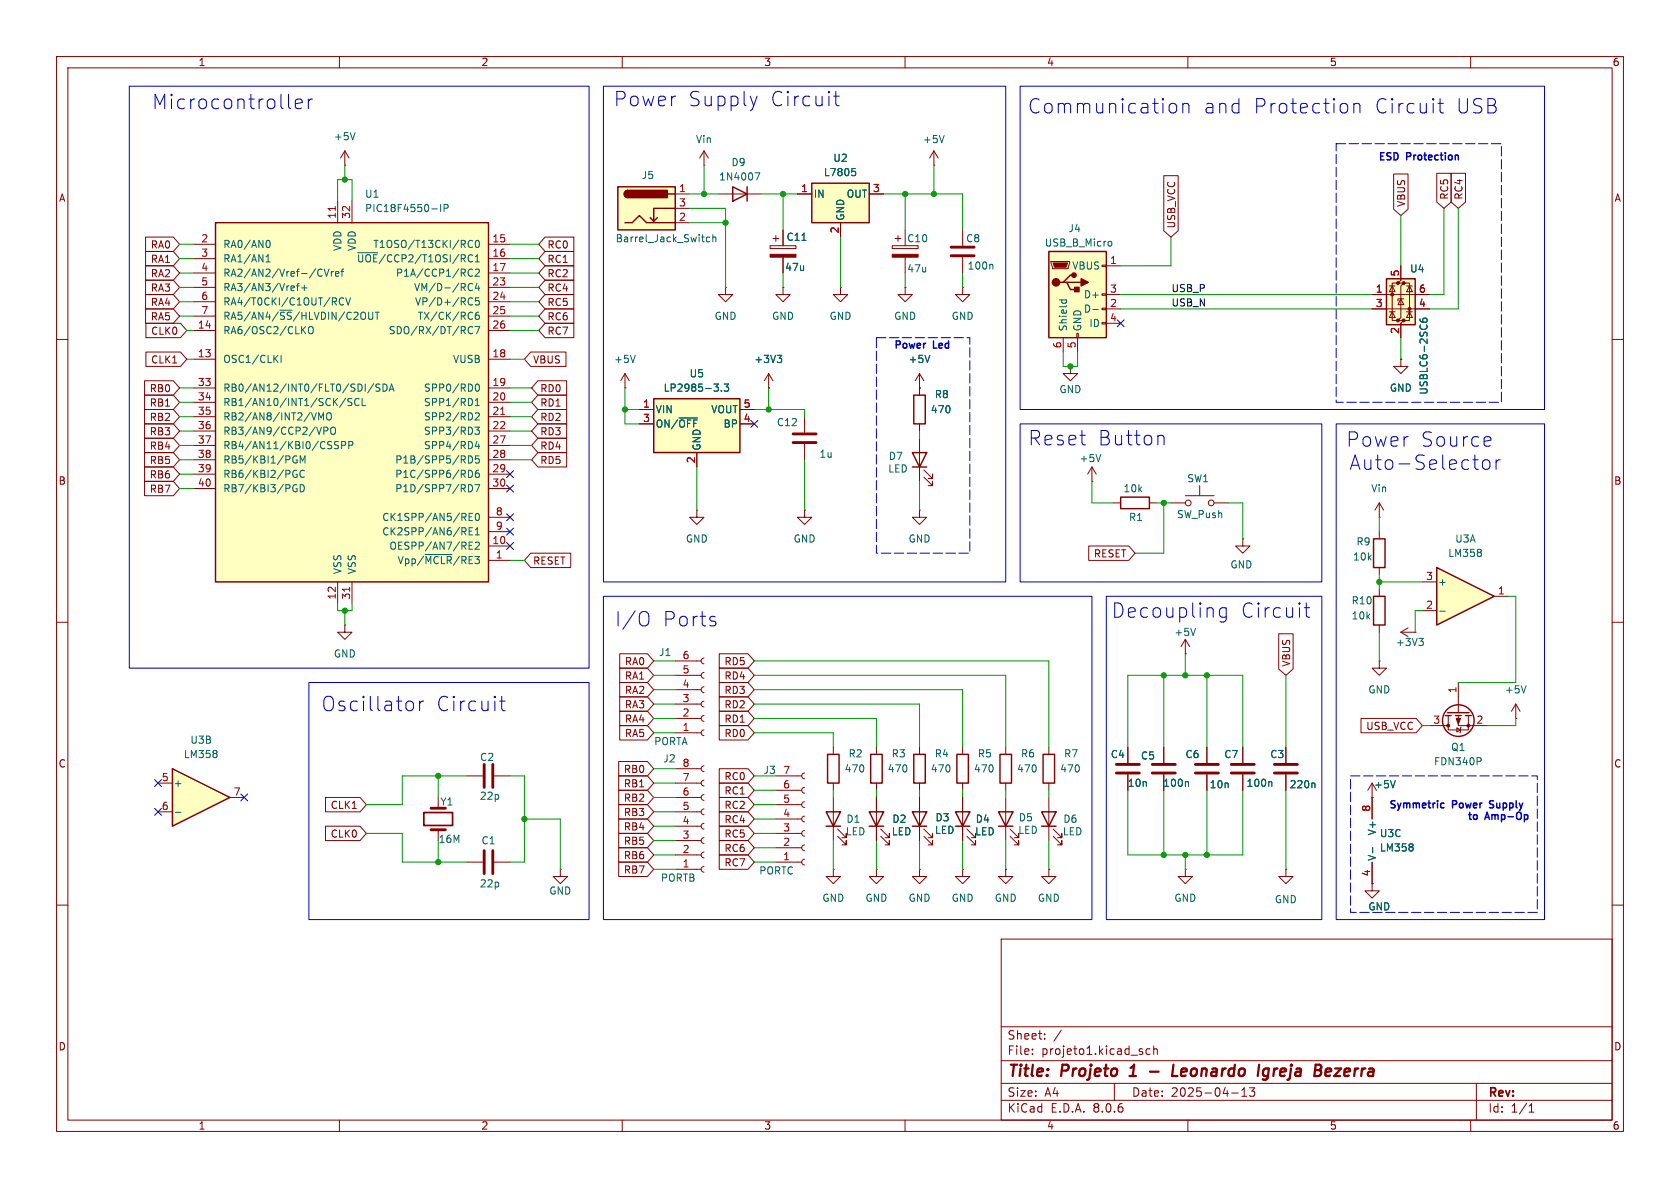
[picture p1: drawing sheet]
<svg xmlns="http://www.w3.org/2000/svg" width="297mm" height="210mm" viewBox="0 0 297 210" stroke-linecap="round" stroke-linejoin="round" font-family="sans-serif">
<g fill="none" stroke="#840000" stroke-width=".18">
<path d="M10 10h277v190h-277zM12 12h273v186h-273zM60 10v2M110 10v2M160 10v2M210 10v2M260 10v2M10 60h2M285 60h2M189.2 64.8v1.2h1.3l-1.3 1.3-1.2-1.3h1.2M189.2 64.8h.1M193 85.1h.1"/>
<path d="M193 82.6l-.7 1.2M193 82.6v2.5M193 82.6l.8 1.2M196.8 88.9h1.3M203.2 88.9h1.3M207 88.9h2.5M209.5 87.6h5.1M212.1 85.9v1.7M214.6 88.9h2.6M10 110h2M61 110.5v1.3h1.2l-1.2 1.2-1.3-1.2h1.3M61 110.5h.1"/>
<path d="M285 110h2M154.9 132.1v1.3M154.9 138.4v1.3M10 160h2M147.3 153.7v1.2h1.3l-1.3 1.3-1.3-1.3h1.3M147.3 153.7h.1M154.9 153.7v1.2h1.3l-1.3 1.3-1.2-1.3h1.2M154.9 153.7h.1M285 160h2M177 166h108v32h-108zM60 198v2M110 198v2"/>
<path d="M160 198v2M177 194.5h108M177 191.5h108M177 187.5h108M177 181.5h108M182.5 186.3v.1M182.5 185.5v.1M184.7 183.6v.1M184.7 182.8v.1M187.6 182.1l-1.3 2M197 191.5v3M203.3 185.5l-.4-.1-.3 .3v.4l.1 .2h.6"/>
<path d="M204 185.5l.2-.1 .3 .1 .1 .9M204 184.9v1.5M210 198v2M217.7 193.2h1.2M219.5 193.8h.9M219.5 192.7l.5-.4v1.5M220.9 192.3h.9l-.5 .6 .4 .1v.7l-.2 .1h-.4l-.2-.1M260 198v2M261 191.5v6.5M270.3 196.6h.9M270.3 195.5l.4-.4v1.5"/>
<circle cx="210.1" cy="88.9" r=".51"/>
<circle cx="214.1" cy="88.9" r=".51"/>
</g>
<path d="M199.7 190.2h1.1M200.3 188.5l-.4 .3M203.3 189.4h1.5M207.5 188.2l-.3 2h1M209 189l-.2 .9 .2 .3M209.8 189.4l-1 .1M223.4 190.1l.2 .1 .6-.1M224.3 189a.66 .66 0 0 0-1 .3M224.3 188.9l-.2 1.6a.62 .62 0 0 1-.7 .4M234.3 189.5l1-.1v-.4l-.6-.1-.3 .3v.9l.1 .1 .6-.1" fill="none" stroke="#840000" stroke-width=".4"/>
<path d="M198.1 87.9h5.1v2h-5.1zM153.9 133.4h2.1v5h-2.1z" fill="none" stroke="#840000" stroke-width=".25"/>
<path d="M194.6 80.3l-.4 1.3" fill="none" stroke="#006464" stroke-width=".18"/>
<path d="M30.5 135.9l10.1 5.1-10.1 5.1z" fill="#ffffc2"/>
<path d="M129.5 33l2.6 1.3-2.6 1.3zM132.1 33v2.6M30.5 135.9l10.1 5.1-10.1 5.1z" fill="none" stroke="#840000" stroke-width=".25"/>
<path d="M124.5 29.2h.1M124.5 26.7l-.8 1.2M124.5 26.7v2.5M124.5 26.7l.7 1.2M127 34.3h7.6M27.9 138.4h2.6M27.9 143.5h2.6M40.6 141h2.6" fill="none" stroke="#840000" stroke-width=".18"/>
<path d="M133.5 30.6h.8l-.5 1.2M38.3 132.8v.3M38.3 133.3v.5M31 143.6h1" fill="none" stroke="#006464" stroke-width=".18"/>
<path d="M185.4 44.5h10.2v15.2h-10.2z" fill="#ffffc2"/>
<path d="M185.4 44.5h10.2v15.2h-10.2zM188 49.9h.6l.6 1.3h1.3M188.6 49.9h2.5M189.9 48.6h-.7l-1.2 1.3h-.7" fill="none" stroke="#840000" stroke-width=".25"/>
<g fill="#840000" stroke="#840000" stroke-width=".25">
<path d="M191.1 49.3l1.3 .6-1.3 .6z"/>
<path d="M190 50.8h.8v.8h-.8z"/>
<circle cx="186.7" cy="49.9" r=".63"/>
<circle cx="189.9" cy="48.6" r=".38"/>
</g>
<g fill="none" stroke="#840000" stroke-width=".18">
<path d="M185.8 46.2h3.3v.3l-.3 1h-2.7zM188 59.7v2.5M190.4 58.9h.2v.8h-.2zM190.5 59.7v2.5M194.8 57h.8v.3h-.8zM194.8 54.5h.8v.2h-.8zM194.8 51.9h.8v.3h-.8zM194.8 46.9h.8v.2h-.8zM195.6 47h2.5M195.6 54.6h2.5M195.6 52.1h2.5M195.6 57.2h2.5"/>
<path d="M247.6 63.5v1.3h1.3l-1.3 1.2-1.2-1.2h1.2M247.6 63.5h.1M119.4 135.9h4.6M119.4 138.4h4.6M124.5 135.4l-.4 .1-.1 .4 .1 .3 .4 .2M124.5 137.9l-.4 .2-.1 .3 .1 .4 .4 .1M119.4 141h4.6M119.4 143.5h4.6M119.4 146.1h4.6M119.4 148.6h4.6M119.4 151.1h4.6M119.4 153.7h4.6"/>
<path d="M124.5 140.5l-.4 .1-.1 .4 .1 .3 .4 .2M124.5 143l-.4 .2-.1 .3 .1 .4 .4 .1M124.5 145.5l-.4 .2-.1 .4 .1 .3 .4 .2M124.5 148.1l-.4 .1-.1 .4 .1 .3 .4 .2M124.5 150.6l-.4 .2-.1 .3 .1 .4 .4 .1M124.5 153.2l-.4 .1-.1 .4 .1 .3 .4 .2"/>
</g>
<path d="M186.2 46.5h2.5l-.2 .7h-2.1z" fill="#840000" stroke="#840000" stroke-width=".18"/>
<path d="M187.3 53h1.2M187.8 53l-.1 .4M188.5 53v.4M193.2 54.7h1M196.1 42.7h.3l.2 .2-.1 .5-.4 .1" fill="none" stroke="#006464" stroke-width=".18"/>
<path d="M245.1 49.3h5.1v8.1h-5.1z" fill="#ffffc2"/>
<g fill="#840000" stroke="#840000" stroke-width=".18">
<circle cx="246.1" cy="52.1" r=".25"/>
<circle cx="247.1" cy="56.6" r=".25"/>
<circle cx="247.1" cy="50" r=".25"/>
<circle cx="248.2" cy="56.6" r=".25"/>
<circle cx="248.2" cy="50" r=".25"/>
<circle cx="249.2" cy="54.6" r=".25"/>
</g>
<g fill="none" stroke="#840000" stroke-width=".18">
<path d="M242.6 54.6h10.1M242.6 52.1h10.1M245.6 55.1h1M245.6 50.5h1M246.1 50.5l.5 1.1h-1zM246.1 55.1l.5 1h-1zM247.1 50h-1v6.6h1M247.6 52.8l.6 1h-1.1zM247.6 47v2.5l-.5 .5h1.1l-.6 .5v5.6l-.5 .5h1.1l-.6 .6v2.5M248.2 52.8h-1.1v.4M248.2 50h1v6.6h-1M248.7 55.1h1"/>
<path d="M248.7 50.5h1M249.2 55.1l.5 1h-1zM249.2 50.5l.5 1.1h-1z"/>
</g>
<path d="M245.1 49.3h5.1v8.1h-5.1z" fill="none" stroke="#840000" stroke-width=".25"/>
<path d="M251 56.4l.1 .3a.86 .86 0 0 0 1.2 0l-.1-.4-.5-.1-.2 .3 .1 .3 .1 .2" fill="none" stroke="#006464" stroke-width=".18"/>
<path d="M109.2 33h10.2v7.6h-10.2z" fill="#ffffc2"/>
<path d="M109.2 33h10.2v7.6h-10.2zM110.5 39.4h1.3l1.2-1.3 1.3 1.3h5.1M111 33.7a.64 .64 0 0 0-.6 .6 .64 .64 0 0 0 .6 .6M116.2 38.5l-.6 .6M118.1 34.3h1.3M119.4 36.8h-3.8v2.3l-.7-.6" fill="none" stroke="#840000" stroke-width=".25"/>
<g fill="#840000" stroke="#840000" stroke-width=".25">
<path d="M110.5 33.8l.5-.1v1.2a.63 .63 0 0 1-.6-.4 .63 .63 0 0 1 .1-.7z"/>
<path d="M111 33.7h7v1.2h-7z"/>
</g>
<g fill="none" stroke="#840000" stroke-width=".18">
<path d="M119.4 34.3h2.5M119.4 39.4h2.5M119.4 36.8h2.5M136.1 43.4h4.6v.5h-4.6zM136.7 42.2h1M137.2 41.7v1M138.4 50.8v1.3h1.3l-1.3 1.2-1.2-1.2h1.2M138.4 50.8h.1M138.4 40.6v2.8M138.4 45.5v2.8M148.6 50.8v1.3h1.3l-1.3 1.2-1.3-1.2h1.3M148.6 50.8h.1"/>
<path d="M160 50.8v1.3h1.3l-1.3 1.2-1.3-1.2h1.3M160 50.8h.1"/>
</g>
<path d="M125.5 42l-.4-.1-.2 .2 .1 .6h.5M126 42l.2-.1 .3 .1 .1 .7M126 41.5v1.2M141.8 42.5h.7" fill="none" stroke="#006464" stroke-width=".18"/>
<path d="M136.1 45h4.6v.5h-4.6z" fill="#840000" stroke="#840000" stroke-width=".18"/>
<path d="M143.5 32.4h10.2v7h-10.2z" fill="#ffffc2"/>
<path d="M143.5 32.4h10.2v7h-10.2zM146.3 133.4h2v5h-2zM146 143.5h2.6l-1.3 2.6zM146 146.1h2.6M153.7 143.5h2.5l-1.3 2.6zM153.7 146.1h2.5" fill="none" stroke="#840000" stroke-width=".25"/>
<g fill="none" stroke="#840000" stroke-width=".18">
<path d="M141 34.3h2.5M148.6 39.4v2.5M153.7 34.3h2.5M243.8 91.4h.1M243.8 88.9l-.7 1.3M243.8 88.9v2.5M243.8 88.9l.8 1.3M147.3 132.1v1.3M147.3 138.4v1.3M241.8 139.7l.8-1.3v6.4M147.3 141v7.6M148.1 147.8l1.5 1.6v-.8v.8h-.8"/>
<path d="M148.1 146.6l1.5 1.5v-.8v.8h-.8M154.9 141v7.6M155.7 147.8l1.5 1.6v-.8v.8h-.7M155.7 146.6l1.5 1.5v-.8v.8h-.7M242.6 156.2v1.3h1.2l-1.2 1.3-1.3-1.3h1.3M242.6 156.2h.1M242.6 141h.1M242.6 152.4v3.8"/>
</g>
<path d="M150.6 29.8h.6M150.7 30.3h.3l.3 .2-.1 .5-.5 .1M246.7 138l-.5 1.3M242.7 149.8v1M249.8 149.3v.3M249.8 149.8v.5" fill="none" stroke="#006464" stroke-width=".18"/>
<path d="M254 100.3l10.2 5.1-10.2 5.1z" fill="#ffffc2"/>
<g fill="none" stroke="#840000" stroke-width=".25">
<path d="M242.8 95.3h2.1v5h-2.1zM242.8 105.4h2.1v5.1h-2.1zM254 100.3l10.2 5.1-10.2 5.1zM161.5 133.4h2.1v5h-2.1zM169.2 133.4h2v5h-2zM176.8 133.4h2v5h-2zM184.4 133.4h2v5h-2zM255.5 126.5h1M255.9 126h3.8M257.3 126.5h1M259.1 126.5h1M161.3 143.5h2.5l-1.2 2.6z"/>
<path d="M161.3 146.1h2.5M168.9 143.5h2.5l-1.2 2.6zM168.9 146.1h2.5M176.5 143.5h2.6l-1.3 2.6zM176.5 146.1h2.6M184.1 143.5h2.6l-1.3 2.6zM184.1 146.1h2.6"/>
<circle cx="257.8" cy="127.4" r="2.79"/>
</g>
<g fill="none" stroke="#840000" stroke-width=".18">
<path d="M128.3 50.8v1.3h1.2l-1.2 1.2-1.3-1.2h1.3M128.3 50.8h.1M157.7 43.4h4.6v.5h-4.6zM158.2 42.2h1.1M158.7 41.7v1M160 40.6v2.8M160 45.5v2.8M219.7 95.3v1.2h1.3l-1.3 1.3-1.3-1.3h1.3M219.7 95.3h.1M243.8 94v1.3M119.4 116.8h4.6M119.4 119.4h4.6"/>
<path d="M124.5 116.3l-.4 .2-.1 .3 .1 .4 .4 .1M124.5 118.9l-.4 .1-.1 .4 .1 .3 .4 .2M209.5 115.6h.1M209.5 113l-.7 1.3M209.5 113v2.6M209.5 113l.8 1.3M243.8 116.8v1.3h1.3l-1.3 1.3-1.2-1.3h1.2M243.8 116.8h.1M243.8 100.3v1.3M243.8 104.1v1.3M243.8 110.5v1.3M247.6 111.8l1.3 .7"/>
<path d="M247.6 111.8h2.6M248.9 111l-1.3 .8M250.2 111.8h.1M251.5 108h2.5M251.5 102.9h2.5M264.2 105.4h2.5M82.5 137.2h2.8M87.4 137.2h2.8M119.4 121.9h4.6M119.4 124.5h4.6M119.4 127h4.6M119.4 129.5h4.6"/>
<path d="M124.5 121.4l-.4 .2-.1 .3 .1 .4 .4 .1M124.5 124l-.4 .1-.1 .4 .1 .3 .4 .2M124.5 126.5l-.4 .1-.1 .4 .1 .4 .4 .1M124.5 129l-.4 .2-.1 .3 .1 .4 .4 .1M162.6 132.1v1.3M162.6 138.4v1.3M170.2 132.1v1.3M170.2 138.4v1.3M177.8 132.1v1.3M177.8 138.4v1.3M185.4 132.1v1.3M185.4 138.4v1.3"/>
<path d="M199.4 132.1v2.8M199.4 136.9v2.8M205.7 132.1v2.8M205.7 136.9v2.8M252.7 128.3h3.3M256 126.5v2.5h3.6v-2.5M257.6 128.7l.6 .3-.6 .4zM257.8 126.5v1.8h5.1M257.8 120.7v5.3M258.3 128.5l-.1 .2v.7l-.1 .1M268 127h.1M268 124.5l-.8 1.2"/>
<path d="M268 124.5v2.5M268 124.5l.7 1.2M77.5 146.7v.6M162.6 153.7v1.2h1.2l-1.2 1.3-1.3-1.3h1.3M162.6 153.7h.1M162.6 141v7.6M163.3 147.8l1.5 1.6v-.8v.8h-.7M163.3 146.6l1.5 1.5v-.8v.8h-.7M170.2 153.7v1.2h1.2l-1.2 1.3-1.3-1.3h1.3M170.2 153.7h.1M170.2 141v7.6M170.9 147.8l1.6 1.6v-.8v.8h-.8"/>
<path d="M170.9 146.6l1.6 1.5v-.8v.8h-.8M177.8 153.7v1.2h1.3l-1.3 1.3-1.3-1.3h1.3M177.8 153.7h.1M177.8 141v7.6M178.6 147.8l1.5 1.6v-.8v.8h-.8M178.6 146.6l1.5 1.5v-.8v.8h-.8M185.4 153.7v1.2h1.3l-1.3 1.3-1.3-1.3h1.3M185.4 153.7h.1M185.4 141v7.6M186.2 147.8l1.5 1.6v-.8v.8h-.8M186.2 146.6l1.5 1.5v-.8v.8h-.8"/>
</g>
<path d="M261.8 97.2v.3M261.8 97.8v.4M211.4 111.1l-.5 1.2M250.8 112.8h.8l-.4 .5M251.4 113.3l.2 .3v.3l-.2 .2M254.5 108h1M209.9 138.2l.2 .1v.7M261.6 133.9l.3 .3-.1 .3-.2 .1M269.8 121.2l-.4 1.3" fill="none" stroke="#006464" stroke-width=".18"/>
<g fill="#840000" stroke="#840000" stroke-width=".18">
<path d="M257.4 127h.8l-.4 1z"/>
<path d="M157.7 45h4.6v.5h-4.6z"/>
<circle cx="259.6" cy="128.3" r=".25"/>
<circle cx="256" cy="128.3" r=".25"/>
</g>
<path d="M85.6 135.1v4.1M87.1 135.1v4.1M197.4 135.1h4M197.4 136.7h4M203.7 135.1h4.1M203.7 136.7h4.1M76.2 142.9h2.5M76.2 146.7h2.5" fill="none" stroke="#840000" stroke-width=".51"/>
<path d="M74.9 143.6h5.1v2.3h-5.1z" fill="none" stroke="#840000" stroke-width=".3"/>
<path d="M38.1 39.4h48.3v63.5h-48.3z" fill="#ffffc2"/>
<path d="M38.1 39.4h48.3v63.5h-48.3zM161.3 80h2.5l-1.2 2.6zM161.3 82.6h2.5" fill="none" stroke="#840000" stroke-width=".25"/>
<g fill="none" stroke="#840000" stroke-width=".18">
<path d="M59.7 35.6v3.8M61 29.2h.1M61 26.7l-.8 1.2M61 26.7v2.5M61 26.7l.7 1.2M62.2 35.6v3.8M165.1 29.2h.1M165.1 26.7l-.8 1.2M165.1 26.7v2.5M165.1 26.7l.8 1.2M34.3 58.4h3.8M34.3 43.2h3.8"/>
<path d="M34.3 45.7h3.8M34.3 48.3h3.8M34.3 50.8h3.8M34.3 53.3h3.8M34.3 55.9h3.8M86.4 58.4h3.8M86.4 43.2h3.8M86.4 45.7h3.8M86.4 48.3h3.8M86.4 50.8h3.8M86.4 53.3h3.8M86.4 55.9h3.8"/>
<path d="M170.2 50.8v1.3h1.2l-1.2 1.2-1.3-1.2h1.3M170.2 50.8h.1M170.2 40.6v2.8M170.2 45.5v2.8M34.3 63.5h3.8M34.3 68.6h3.8M34.3 71.1h3.8M34.3 73.7h3.8M34.3 76.2h3.8M34.3 78.7h3.8M86.4 63.5h3.8M86.4 68.6h3.8"/>
<path d="M86.4 71.1h3.8M86.4 73.7h3.8M86.4 76.2h3.8M86.4 78.7h3.8M110.5 68.6h.1M110.5 66l-.8 1.3M110.5 66v2.6M110.5 66l.8 1.3M142.2 73.7v2.8M142.2 78.5v2.8M162.6 68.6h.1M162.6 66v2.6"/>
<path d="M162.6 77.5v7.6M162.6 66l-.8 1.3M162.6 66l.7 1.3M34.3 81.3h3.8M34.3 83.8h3.8M34.3 86.4h3.8M86.4 99.1h3.8M86.4 96.5h3.8M86.4 81.3h3.8M86.4 83.8h3.8M86.4 86.4h3.8M86.4 91.4h3.8"/>
<path d="M86.4 94h3.8M123.2 90.2v1.2h1.3l-1.3 1.3-1.3-1.3h1.3M123.2 90.2h.1M162.6 90.2v1.2h1.2l-1.2 1.3-1.3-1.3h1.3M162.6 90.2h.1M163.3 84.3l1.5 1.6v-.8v.8h-.7M163.3 83.1l1.5 1.5v-.8v.8h-.7M59.7 102.9v3.8M62.2 102.9v3.8M137.2 137.2h4.5M137.2 139.7h4.5M142.2 136.7l-.3 .1-.2 .4 .2 .3 .3 .2"/>
<path d="M142.2 139.2l-.3 .1-.2 .4 .2 .4 .3 .1M213.4 132.1v2.8M213.4 136.9v2.8M219.7 132.1v2.8M219.7 136.9v2.8M227.3 132.1v2.8M227.3 136.9v2.8M82.5 152.4h2.8M87.4 152.4h2.8M99.1 153.7v1.2h1.2l-1.2 1.3-1.3-1.3h1.3M99.1 153.7h.1M137.2 152.4h4.5"/>
<path d="M137.2 142.2h4.5M137.2 144.8h4.5M137.2 147.3h4.5M137.2 149.9h4.5M142.2 141.7l-.3 .2-.2 .3 .2 .4 .3 .1M142.2 144.3l-.3 .1-.2 .4 .2 .3 .3 .2M142.2 146.8l-.3 .2-.2 .3 .2 .4 .3 .1M142.2 149.4l-.3 .1-.2 .4 .2 .3 .3 .2M142.2 151.9l-.3 .1-.2 .4 .2 .4 .3 .1M209.5 153.7v1.2h1.3l-1.3 1.3-1.2-1.3h1.2M209.5 153.7h.1M227.3 153.7v1.2h1.3l-1.3 1.3-1.2-1.3h1.2"/>
<path d="M227.3 153.7h.1"/>
</g>
<g fill="none" stroke="#006464" stroke-width=".18">
<path d="M62.8 23.4l-.4 1.3M76.3 36.9h1M77.9 36.1v1.3M78.5 36.8l.6-.1 .1-.1v-.3l-.7-.2v1.3M166.9 23.9l-.4 1.3M47 46.3h.8M47 45.4l.4-.4v1.3M47.2 42.6l.1-.1a.68 .68 0 0 1 .5 .6 .68 .68 0 0 1-.5 .7l-.1-.1M52.4 50.5h.5M52.9 50.1l-.3 .2v1.1M53.3 50.9h1M53.5 58.3l.5 .7"/>
<path d="M53.8 50.4v1M54 57.7l-.7 .8M54.7 57.8l.1-.1a.43 .43 0 0 1 .6 .5v.4a.42 .42 0 0 1-.4 .4 .42 .42 0 0 1-.5-.4v-.4zM56.6 47.6l.3 .1M56.9 48.7l-.3 .1M57.3 47.6l.4 1.2 .5-1.2M58.6 48v.8M58.9 48l-.3 .2M59.3 48.4l.6-.1v-.2l-.4-.1-.2 .2 .1 .6h.5M60.3 48h.5M60.8 52.8a.6 .6 0 0 0-.9 .4 .6 .6 0 0 0 .6 .7l.3-.1M60.8 47.6l-.3 .2v1"/>
<path d="M61.1 52.6l.4 1.3 .5-1.3M63.2 44.7h3.6M65.9 55.2l-.1 1.1M66.3 55.2h.7M66.7 55.2v1.3M82.8 58.7l.4 .3 .3-.1M82.9 43.6l.3 .2 .3-.2M83 47.6h.3l.2 .1M83 52.7l.3-.1 .2 .2M83.5 57.9l-.3-.2-.4 .3M83.5 42.6l-.3-.1-.3 .2M83.5 48.7l-.2 .1h-.3"/>
<path d="M83.5 50.2a.6 .6 0 0 0-.8 .5 .6 .6 0 0 0 .6 .7l.2-.1M83.5 53.8l-.2 .1h-.3M84 57.7h.8l-.5 1.3M84 47.7l.5-.1 .2 .3-.7 .9h.7M84 46.3h.7M84.1 42.6l.2-.1a.68 .68 0 0 1 .5 .6 .68 .68 0 0 1-.5 .7l-.2-.2-.1-.3zM84.1 45.3l.3-.3v1.3M84.3 50l-.3 1h.8M84.6 55.2l-.3 .1a.86 .86 0 0 0 0 1.2l.4-.2v-.4l-.2-.2h-.4l-.1 .2M84.6 50.5v.9M84.7 52.6h-.6l-.1 .7 .2-.2 .4 .1 .1 .2v.4l-.2 .1-.5-.1M175.3 46.7l.2 .2v.7"/>
<path d="M48.6 63.4l.5 .7M49.1 62.8l-.7 .7M49.7 62.8v1.3M56.3 74.2v-1.2l.5 .9 .4-.9v1.2M56.8 75.5l-.4 1.3M57.3 76.2l.6-.1 .1-.2-.1-.3-.6-.1v1.3M57.8 73.2l.2-.2a.43 .43 0 0 1 .6 .4v.4a.42 .42 0 0 1-.4 .5 .42 .42 0 0 1-.5-.5zM58.5 75.7l.3-.2a.43 .43 0 0 1 .5 .4v.5a.42 .42 0 0 1-.4 .4 .42 .42 0 0 1-.4-.4zM59.9 78.1l-.5-.1-.2 .2v.3l.5 .3 .2 .3-.3 .2h-.5M60.4 78.7h.6l.1-.2v-.3l-.7-.2v1.3M61.1 70.4l-1.1 1.6M61.7 78.7h.6l.1-.2-.1-.3-.6-.2v1.3"/>
<path d="M62.2 70.5l-.5-.1-.2 .2v.3l.6 .3 .1 .3-.2 .2-.5-.1M63.5 70.6a.6 .6 0 0 0-.9 .4 .6 .6 0 0 0 .6 .7l.3-.1M64 70.4v1.3h.6M66.1 67.8l-1.1 1.7M67.2 68l-.5-.1-.2 .1v.4l.5 .2 .2 .3-.3 .3-.5-.1M67.7 67.9a.64 .64 0 0 1 .7 .6 .64 .64 0 0 1-.7 .7zM68.8 69.2l.4-1.3 .4 1.3M68.9 68.8h.6M84 75.5h.7l-.4 .5 .4 .1v.6l-.2 .1-.5-.1M84 73.1l.5-.1 .2 .3-.7 .9h.7M84 70.8l.4-.4v1.3M84 71.7h.7"/>
<path d="M84.2 68l.1-.1a.68 .68 0 0 1 .5 .6 .68 .68 0 0 1-.5 .7 .84 .84 0 0 1-.1-1.2zM84.3 78l-.3 .9h.8M84.6 78.5v.8M112.3 62.8l-.4 1.3M164.4 62.8l-.4 1.3M52 80.7h.5M52 83.2h.5M52 85.7h.5M52.3 81.3h.2v.4l-.2 .2-.3-.1M52.3 83.9h.2v.4l-.2 .1-.3-.1M52.3 86.4h.2v.4l-.2 .1h-.3M53.1 85.7a.64 .64 0 0 1 .7 .6 .64 .64 0 0 1-.7 .6z"/>
<path d="M53.1 81.9v-1.3l.4 .9 .4-.9v1.3M53.8 83.3a.6 .6 0 0 0-.8 .4 .6 .6 0 0 0 .6 .7l.2-.1M75.1 98h4.8M82.8 80.6a.64 .64 0 0 1 .7 .6 .64 .64 0 0 1-.7 .7zM82.8 83.1a.64 .64 0 0 1 .7 .7 .64 .64 0 0 1-.7 .6zM82.8 85.7a.64 .64 0 0 1 .7 .6 .64 .64 0 0 1-.7 .6zM82.9 96.4h.5M82.9 97.1h.6M82.9 95.8h.6M82.9 91.4h.5M82.9 93.9h.5M83.5 90.7h-.6v1.3h.6"/>
<path d="M83.5 93.3h-.6v1.3h.6M84 85.7h.8l-.5 1.2M84 96l.5-.2 .2 .4-.7 .9h.7M84 93.7l.4-.4v1.3M84 94.6h.7M84.2 90.8l.1-.1a.68 .68 0 0 1 .5 .7 .68 .68 0 0 1-.5 .6 .84 .84 0 0 1-.1-1.2zM84.6 83.1l-.3 .1a.86 .86 0 0 0 0 1.2l.4-.1v-.4l-.2-.3-.4 .1-.1 .2M84.7 80.6h-.6l-.1 .6 .2-.1h.4l.1 .2v.4l-.2 .2-.5-.2M224.7 138.2l.1 .1v.7M232.3 138.4l.2 .2v.7"/>
</g>
<path d="M59.3 36.5v.7M88.5 73.2h.7M61.8 103.8v.7" fill="none" stroke="#a90000" stroke-width=".18"/>
<path d="M168.1 45.2h4.1M168.1 43.7h4.1M140.2 76.7h4.1M140.2 78.2h4.1M211.3 135.1h4.1M211.3 136.7h4.1M217.7 135.1h4M217.7 136.7h4M225.3 135.1h4.1M225.3 136.7h4.1M85.6 150.4v4M87.1 150.4v4" fill="none" stroke="#840000" stroke-width=".51"/>
<path d="M115.6 70.5h15.2v9.5h-15.2z" fill="#ffffc2"/>
<path d="M115.6 70.5h15.2v9.5h-15.2zM161.5 69.9h2.1v5h-2.1z" fill="none" stroke="#840000" stroke-width=".25"/>
<g fill="none" stroke="#840000" stroke-width=".18">
<path d="M141 34.3h2.5M148.6 39.4v2.5M153.7 34.3h2.5M205.7 31.1h2.6v9.7l-1.3 1.1-1.3-1.1zM246.4 30.8h2.5v6.2l-1.3 1.1-1.2-1.1zM254 30.6h2.5v5.1l-1.2 1.1-1.3-1.1zM256.5 30.6h2.6v5.1l-1.3 1.1-1.3-1.1zM25.7 44.4h4.9l1.1 1.3-1.1 1.3h-4.9zM25.7 41.9h4.9l1.1 1.3-1.1 1.3h-4.9zM25.7 47h4.9l1.1 1.3-1.1 1.2h-4.9zM25.7 54.6h4.9l1.1 1.3-1.1 1.3h-4.9zM25.7 52.1h4.9l1.1 1.2-1.1 1.3h-4.9z"/>
<path d="M25.7 49.5h4.9l1.1 1.3-1.1 1.3h-4.9zM25.8 57.1h6.1l1.1 1.3-1.1 1.3h-6.1zM96.4 44.4h5v2.6h-5l-1.2-1.3zM96.4 54.6h5v2.6h-5l-1.2-1.3zM96.4 47h5v2.5h-5l-1.2-1.2zM96.4 41.9h5v2.6h-5l-1.2-1.3zM96.4 52.1h5v2.5h-5l-1.2-1.3zM96.4 49.5h5v2.6h-5l-1.2-1.3zM96.4 57.1h5v2.6h-5l-1.2-1.3zM138.4 40.6v2.8M138.4 45.5v2.8M242.6 52.1h2.5"/>
<path d="M242.6 54.6h2.5M247.6 47v2.5M247.6 57.2v2.5M250.2 52.1h2.5M250.2 54.6h2.5M25.6 69.8h5l1.1 1.3-1.1 1.3h-5zM25.6 67.3h5l1.1 1.3-1.1 1.3h-5zM25.6 74.9h5l1.1 1.3-1.1 1.3h-5zM25.6 72.4h5l1.1 1.3-1.1 1.2h-5zM25.6 77.5h5l1.1 1.2-1.1 1.3h-5zM25.8 62.2h6.1l1.1 1.3-1.1 1.3h-6.1zM93.8 62.2h6.3v2.6h-6.3l-1.1-1.3z"/>
<path d="M95.1 77.5h5.1v2.5h-5.1l-1.1-1.3zM95.1 74.9h5.1v2.6h-5.1l-1.1-1.3zM95.1 72.4h5.1v2.5h-5.1l-1.1-1.2zM95.1 67.3h5.1v2.6h-5.1l-1.1-1.3zM95.1 69.8h5.1v2.6h-5.1l-1.1-1.3zM113 72.4h2.6M113 74.9h2.6M130.8 72.4h2.5M130.8 74.9h2.5M135.9 68.6h.1M135.9 66l-.8 1.3M135.9 66v2.6"/>
<path d="M135.9 66l.8 1.3M162.6 68.6h.1M162.6 68.6v1.3M162.6 74.9v1.3M247.6 63.5h.1M25.6 85.1h5l1.1 1.3-1.1 1.2h-5zM25.6 80h5l1.1 1.3-1.1 1.3h-5zM25.6 82.5h5l1.1 1.3-1.1 1.3h-5zM93.8 97.8h7.1v2.5h-7.1l-1.1-1.2zM95.1 80h5.1v2.6h-5.1l-1.1-1.3zM123.2 80v2.6M142.2 90.2v1.2h1.3l-1.3 1.3-1.2-1.3h1.2"/>
<path d="M142.2 90.2h.1M192.5 96.5h7l1.2 1.3-1.2 1.3h-7zM109.6 115.6h4.9l1.1 1.2-1.1 1.3h-4.9zM109.6 118.1h4.9l1.1 1.3-1.1 1.3h-4.9zM127.2 118.1h5l1.1 1.3-1.1 1.3h-5zM127.2 115.6h5l1.1 1.2-1.1 1.3h-5zM226.1 112h2.5v6.3l-1.3 1.1-1.2-1.1zM109.4 134.6h5.1l1.1 1.3-1.1 1.3h-5.1zM109.4 137.2h5.1l1.1 1.2-1.1 1.3h-5.1zM109.4 139.7h5.1l1.1 1.3-1.1 1.2h-5.1zM109.6 128.3h4.9l1.1 1.2-1.1 1.3h-4.9zM109.6 125.7h4.9l1.1 1.3-1.1 1.3h-4.9z"/>
<path d="M109.6 123.2h4.9l1.1 1.3-1.1 1.2h-4.9zM109.6 120.6h4.9l1.1 1.3-1.1 1.3h-4.9zM127.2 135.9h5l1.1 1.3-1.1 1.2h-5zM127.2 138.4h5l1.1 1.3-1.1 1.3h-5zM127.2 128.3h5l1.1 1.2-1.1 1.3h-5zM127.2 123.2h5l1.1 1.3-1.1 1.2h-5zM127.2 125.7h5l1.1 1.3-1.1 1.3h-5zM127.2 120.6h5l1.1 1.3-1.1 1.3h-5zM199.4 132.1v2.8M199.4 136.9v2.8M205.7 132.1v2.8M205.7 136.9v2.8"/>
<path d="M213.4 132.1v2.8M213.4 136.9v2.8M219.7 132.1v2.8M219.7 136.9v2.8M227.3 132.1v2.8M227.3 136.9v2.8M240.6 127h9.7l1.2 1.3-1.2 1.2h-9.7zM57.5 141h6.2l1.1 1.2-1.1 1.3h-6.2zM57.5 146h6.2l1.1 1.3-1.1 1.3h-6.2zM109.4 142.2h5.1l1.1 1.3-1.1 1.3h-5.1zM109.4 149.9h5.1l1.1 1.2-1.1 1.3h-5.1zM109.4 152.4h5.1l1.1 1.3-1.1 1.2h-5.1z"/>
<path d="M109.4 144.8h5.1l1.1 1.3-1.1 1.2h-5.1zM109.4 147.3h5.1l1.1 1.3-1.1 1.3h-5.1zM127.2 141h5l1.1 1.2-1.1 1.3h-5zM127.2 143.5h5l1.1 1.3-1.1 1.3h-5zM127.2 146h5l1.1 1.3-1.1 1.3h-5zM127.2 151.1h5l1.1 1.3-1.1 1.3h-5zM127.2 148.6h5l1.1 1.3-1.1 1.2h-5zM154.9 141v2.5M154.9 146.1v2.5M162.6 141v2.5M162.6 146.1v2.5M170.2 141v2.5"/>
<path d="M170.2 146.1v2.5M242.6 156.2h.1M242.6 141h.1M242.6 141v3.8M242.6 152.4v3.8"/>
</g>
<g fill="none" stroke="#006464" stroke-width=".18">
<path d="M150.6 29.8h.6M150.7 30.3h.3l.3 .2-.1 .5-.5 .1M141.8 42.5h.7M251 56.4l.1 .3a.86 .86 0 0 0 1.2 0l-.1-.4-.5-.1-.2 .3 .1 .3 .1 .2M120 73.9h3.3M126.2 67.9h.8l-.4 .5M126.9 68.4l.1 .2-.1 .5M127.5 69v.2M128 67.9h.8l-.4 .5 .4 .1v.5l-.2 .2-.6-.2M137.4 62.8h.8l-.4 .5M137.9 63.3l.3 .2v.3l-.3 .3M164.4 62.8l-.4 1.3"/>
<path d="M209.9 138.2l.2 .1v.7M224.7 138.2l.1 .1v.7M232.3 138.4l.2 .2v.7M246.7 138l-.5 1.3M242.7 149.8v1M249.8 149.3v.3M249.8 149.8v.5"/>
</g>
<g fill="none" stroke="#0000c2" stroke-width=".18">
<path d="M22.9 15.2h81.2v102.9h-81.2zM51.1 19.1l.3 .1M52.2 18.4l1.2-.3-.1-.5-.7-.1-.4 .4v.9l.1 .3 .3 .1 .7-.1M54.5 17.5v1.7M55.2 17.5a.65 .65 0 0 0-.7 .5M106.7 15.2h71.1v87.7h-71.1zM133.8 17l-.6 1.7M147.4 17h1M147.8 16.2v2.1l.1 .3 .5 .1M180.3 15.2h92.7v57.2h-92.7zM207.2 18.3a.69 .69 0 0 1 .8 .5v.7a.69 .69 0 0 1-.8 .5M209.1 18.5a.63 .63 0 0 1 1.1 .1v1.4"/>
<path d="M209.1 18.3v1.7M239.3 18.5a.63 .63 0 0 1 1.1 .1v1.4M239.3 18.3v1.7M254.2 18.3h1M254.6 17.4v2.2l.1 .2 .5 .2M180.3 74.9h53.4v28h-53.4zM205.1 76.9l.6 .2 .1 .2v1.3M236.2 74.9h36.8v87.7h-36.8zM263.2 77.2l.3 .1 .1 .5-1.2 .2M263.5 78.8l-.3 .1M260.4 81.3h.9M261.1 83h.2"/>
<path d="M262.3 81.4a.69 .69 0 0 1 1.1 .4v.7a.69 .69 0 0 1-.7 .5 .69 .69 0 0 1-.6-.5v-.7zM264.5 81.3v1.7M265.2 81.3a.65 .65 0 0 0-.7 .5M106.7 105.4h86.3v57.2h-86.3zM114.3 108.2a1.8 1.8 0 0 1 0 2.3M126.4 109.9l.2 .3-.2 .3M195.6 105.4h38.1v57.2h-38.1zM216.8 107.4v2.1a.69 .69 0 0 1-1.1 .3M216.8 107.5l-.7-.1-.5 .5v.7l.2 .4 .3 .1 .7-.1M230.6 107.4h.9M230.9 106.6v2.2l.2 .2 .4 .1M54.6 120.7h49.5v41.9h-49.5z"/>
<path d="M72.6 123.9l.5 .5v.7l-.5 .5M74.2 123.9v1.7M74.9 123.9a.65 .65 0 0 0-.7 .5M88.3 123.9h1M88.7 123.1v2.2l.1 .2 .5 .1"/>
</g>
<path d="M254.9 142h.4M255.3 142.8h-.4M270 144.1v.6" fill="none" stroke="#0000c2" stroke-width=".25"/>
<path d="M236.2 25.4h29.2v45.7h-29.2zM154.9 59.7h16.5v38.1h-16.5zM238.8 137.2h33v24.1h-33z" fill="none" stroke="#0000c2" stroke-width=".18" stroke-dasharray="1.7 .6"/>
<g fill="none" stroke="#009600" stroke-width=".18">
<path d="M59.7 35.6v-3.8h2.5v3.8M61 29.2v2.6M121.9 36.8h6.4v14M121.9 34.3h5.1M121.9 39.4h6.4M124.5 29.2v5.1M134.6 34.3h6.4M138.4 34.3v6.3M156.2 34.3h14v6.3M160 34.3v6.3M165.1 29.2v5.1M247.6 38.1v8.9"/>
<path d="M255.3 36.8v15.3h-2.6M257.8 36.8v17.8h-5.1M31.7 43.2h2.6M31.7 45.7h2.6M31.7 48.3h2.6M31.7 50.8h2.6M31.7 53.3h2.6M31.7 55.9h2.6M33 58.4h1.3M90.2 43.2h5M90.2 45.7h5M90.2 48.3h5"/>
<path d="M90.2 50.8h5M90.2 58.4h5M90.2 53.3h5M90.2 55.9h5M138.4 48.3v2.5M148.6 41.9v8.9M160 48.3v2.5M170.2 48.3v2.5M198.1 52.1h44.5M198.1 54.6h44.5M207 41.9v5.1h-8.9M247.6 59.7v3.8"/>
<path d="M31.7 78.7h2.6M31.7 68.6h2.6M31.7 76.2h2.6M31.7 73.7h2.6M31.7 71.1h2.6M33 63.5h1.3M90.2 78.7h3.8M90.2 63.5h2.5M90.2 68.6h3.8M90.2 76.2h3.8M90.2 73.7h3.8M90.2 71.1h3.8"/>
<path d="M110.5 68.6v6.3h2.5M110.5 72.4h2.5M133.3 72.4h8.9v1.3M135.9 68.6v3.8M162.6 76.2v1.3M188 62.2v2.6h2.5v-2.6M31.7 81.3h2.6M31.7 86.4h2.6M31.7 83.8h2.6M90.2 99.1h2.5M90.2 81.3h3.8M123.2 82.6v7.6"/>
<path d="M142.2 81.3v8.9M162.6 85.1v5.1M193 85.1v3.8h3.8M204.5 88.9h2.5M205.7 88.9v8.9h-5M217.2 88.9h2.5v6.4M243.8 91.4v2.6M59.7 106.7v1.3h2.5v-1.3M61 108v2.5M115.6 119.4h3.8M115.6 116.8h3.8M133.3 119.4h44.5v12.7"/>
<path d="M133.3 116.8h52.1v15.3M205.7 119.4v12.7M209.5 115.6v3.8M213.4 119.4v12.7M227.3 119.4v12.7M243.8 101.6v2.5M243.8 111.8v5M243.8 102.9h7.7M251.5 108h-1.3v3.8M266.7 105.4h1.3v15.3h-10.2M77.5 137.2v3.8M82.5 137.2h-11.4v5h-6.3"/>
<path d="M90.2 137.2h2.5v15.2h-2.5M115.6 129.5h3.8M115.6 127h3.8M115.6 124.5h3.8M115.6 121.9h3.8M115.6 138.4h3.8M115.6 135.9h3.8M133.3 129.5h14v2.6M133.3 139.7h3.9M133.3 124.5h29.3v7.6M133.3 127h21.6v5.1M133.3 121.9h36.9v10.2"/>
<path d="M133.3 137.2h3.9M147.3 139.7v1.3M154.9 139.7v1.3M162.6 139.7v1.3M170.2 139.7v1.3M177.8 139.7v1.3M185.4 139.7v1.3M199.4 132.1v-12.7h20.3v12.7M199.4 139.7v11.4h20.3v-11.4M205.7 139.7v11.4M213.4 139.7v11.4M227.3 139.7v14"/>
<path d="M251.5 128.3h1.2M268 127v1.3h-5.1M64.8 147.3h6.3v5.1h11.4M77.5 148.6v3.8M92.7 144.8h6.4v8.9M115.6 153.7h3.8M115.6 148.6h3.8M115.6 143.5h3.8M115.6 151.1h3.8M115.6 141h3.8M115.6 146.1h3.8M133.3 142.2h3.9"/>
<path d="M133.3 149.9h3.9M133.3 152.4h3.9M133.3 147.3h3.9M133.3 144.8h3.9M147.3 148.6v5.1M154.9 148.6v5.1M162.6 148.6v5.1M170.2 148.6v5.1M177.8 148.6v5.1M185.4 148.6v5.1M209.5 151.1v2.6"/>
</g>
<g fill="none" stroke="#000084" stroke-width=".18">
<path d="M197.5 56.5l1.2 1.3M198.7 56.5l-1.2 1.3M132.7 74.3l1.3 1.2M134 74.3l-1.3 1.2M89.6 90.8l1.2 1.2M89.6 85.8l1.2 1.2M89.6 83.2l1.2 1.2M89.6 95.9l1.2 1.2M89.6 93.4l1.2 1.2M90.8 90.8l-1.2 1.2M90.8 93.4l-1.2 1.2M90.8 85.8l-1.2 1.2"/>
<path d="M90.8 83.2l-1.2 1.2M90.8 95.9l-1.2 1.2M27.3 137.8l1.2 1.2M28.5 137.8l-1.2 1.2M27.3 142.9l1.2 1.2M28.5 142.9l-1.2 1.2M42.6 140.4l1.2 1.2M43.8 140.4l-1.2 1.2"/>
</g>
<g fill="#009600" stroke="#009600" stroke-width=".18">
<circle cx="124.5" cy="34.3" r=".46"/>
<circle cx="128.3" cy="39.4" r=".46"/>
<circle cx="92.7" cy="144.8" r=".46"/>
<circle cx="110.5" cy="72.4" r=".46"/>
<circle cx="77.5" cy="137.2" r=".46"/>
<circle cx="77.5" cy="152.4" r=".46"/>
<circle cx="61" cy="108" r=".46"/>
<circle cx="61" cy="31.8" r=".46"/>
<circle cx="135.9" cy="72.4" r=".46"/>
<circle cx="138.4" cy="34.3" r=".46"/>
<circle cx="165.1" cy="34.3" r=".46"/>
<circle cx="160" cy="34.3" r=".46"/>
<circle cx="205.7" cy="88.9" r=".46"/>
<circle cx="243.8" cy="102.9" r=".46"/>
<circle cx="189.2" cy="64.8" r=".46"/>
<circle cx="213.4" cy="151.1" r=".46"/>
<circle cx="213.4" cy="119.4" r=".46"/>
<circle cx="209.5" cy="119.4" r=".46"/>
<circle cx="209.5" cy="151.1" r=".46"/>
<circle cx="205.7" cy="151.1" r=".46"/>
<circle cx="205.7" cy="119.4" r=".46"/>
</g>
<g font-size="3.5" fill="#0000c2">
<text x="26.8" y="19.5">Microcontroller</text>
<text x="108.5" y="19">Power</text>
<text x="121.6" y="19">Supply</text>
<text x="136.1" y="19">Circuit</text>
<text x="181.7" y="20.3">Communication</text>
<text x="212.7" y="20.3">and</text>
<text x="221.5" y="20.3">Protection</text>
<text x="242.8" y="20.3">Circuit</text>
<text x="257.2" y="20.3">USB</text>
<text x="181.7" y="79">Reset</text>
<text x="194" y="79">Button</text>
<text x="238" y="79.2">Power</text>
<text x="238.5" y="83.3">Auto-Selector</text>
<text x="251.1" y="79.2">Source</text>
<text x="108.7" y="111">I/O</text>
<text x="117.1" y="111">Ports</text>
<text x="196.5" y="109.5">Decoupling</text>
<text x="219.3" y="109.5">Circuit</text>
<text x="56.8" y="126">Oscillator</text>
<text x="77.1" y="126">Circuit</text>
</g>
<g font-size="2.8" fill="#840000">
<text x="178" y="190.9">Title:</text>
<text x="187.7" y="190.9">Projeto</text>
<text x="200.6" y="190.9">1</text>
<text x="209.7" y="190.9">Leonardo</text>
<text x="225.6" y="190.9">Igreja</text>
<text x="236.4" y="190.9">Bezerra</text>
</g>
<g font-size="2.1" fill="#840000">
<text x="178" y="184">Sheet:</text>
<text x="178" y="186.7">File:</text>
<text x="184.1" y="186.7">projeto1.kicad_sch</text>
<text x="178" y="196.9">KiCad</text>
<text x="178" y="194.1">Size:</text>
<text x="184.7" y="194.1">A4</text>
<text x="185.7" y="196.9">E.D.A.</text>
<text x="193.3" y="196.9">8.0.6</text>
<text x="200" y="194.1">Date:</text>
<text x="207" y="194.1">2025-04-13</text>
<text x="263" y="194.3">Rev:</text>
<text x="263" y="196.9">Id:</text>
<text x="267.1" y="196.9">1/1</text>
</g>
<g font-size="1.8" fill="#840000">
<text x="35" y="11.9">1</text>
<text x="85" y="11.9">2</text>
<text x="135" y="11.9">3</text>
<text x="185" y="11.9">4</text>
<text x="235" y="11.9">5</text>
<text x="285" y="11.9">6</text>
<text x="10.3" y="35.9">A</text>
<text x="256.2" y="35.4" transform="rotate(-90 256.2 35.4)">RC5</text>
<text x="258.8" y="35.4" transform="rotate(-90 258.8 35.4)">RC4</text>
<text x="285.3" y="35.9">A</text>
<text x="208" y="40.5" transform="rotate(-90 208 40.5)">USB_VCC</text>
<text x="248.6" y="36.7" transform="rotate(-90 248.6 36.7)">VBUS</text>
<text x="26.5" y="46.7">RA1</text>
<text x="26.5" y="44.1">RA0</text>
<text x="96.7" y="46.7">RC1</text>
<text x="96.7" y="44.1">RC0</text>
<text x="26.5" y="49.2">RA2</text>
<text x="26.5" y="51.8">RA3</text>
<text x="96.7" y="49.2">RC2</text>
<text x="96.7" y="51.8">RC4</text>
<text x="26.5" y="56.8">RA5</text>
<text x="26.5" y="54.3">RA4</text>
<text x="26.6" y="59.4">CLK0</text>
<text x="96.7" y="56.8">RC6</text>
<text x="96.7" y="54.3">RC5</text>
<text x="96.7" y="59.4">RC7</text>
<text x="26.6" y="64.5">CLK1</text>
<text x="94.1" y="64.5">VBUS</text>
<text x="26.4" y="69.5">RB0</text>
<text x="95.4" y="69.5">RD0</text>
<text x="26.4" y="72.1">RB1</text>
<text x="26.4" y="77.2">RB3</text>
<text x="26.4" y="74.6">RB2</text>
<text x="95.4" y="77.2">RD3</text>
<text x="95.4" y="74.6">RD2</text>
<text x="95.4" y="72.1">RD1</text>
<text x="26.4" y="82.2">RB5</text>
<text x="26.4" y="79.7">RB4</text>
<text x="95.4" y="82.2">RD5</text>
<text x="95.4" y="79.7">RD4</text>
<text x="10.3" y="85.9">B</text>
<text x="26.4" y="87.3">RB7</text>
<text x="26.4" y="84.8">RB6</text>
<text x="285.3" y="85.9">B</text>
<text x="94.1" y="100">RESET</text>
<text x="193.3" y="98.7">RESET</text>
<text x="110.4" y="117.8">RA0</text>
<text x="128" y="117.8">RD5</text>
<text x="228.3" y="118" transform="rotate(-90 228.3 118)">VBUS</text>
<text x="110.4" y="125.4">RA3</text>
<text x="110.4" y="120.3">RA1</text>
<text x="110.4" y="122.9">RA2</text>
<text x="128" y="120.3">RD4</text>
<text x="128" y="125.4">RD2</text>
<text x="128" y="122.9">RD3</text>
<text x="110.4" y="130.5">RA5</text>
<text x="110.4" y="128">RA4</text>
<text x="128" y="130.5">RD0</text>
<text x="128" y="128">RD1</text>
<text x="241.4" y="129.2">USB_VCC</text>
<text x="10.3" y="135.9">C</text>
<text x="110.2" y="136.8">RB0</text>
<text x="285.3" y="135.9">C</text>
<text x="58.4" y="143.2">CLK1</text>
<text x="110.2" y="139.4">RB1</text>
<text x="110.2" y="141.9">RB2</text>
<text x="128" y="138.1">RC0</text>
<text x="128" y="143.2">RC2</text>
<text x="128" y="140.7">RC1</text>
<text x="58.4" y="148.3">CLK0</text>
<text x="110.2" y="144.5">RB3</text>
<text x="110.2" y="147">RB4</text>
<text x="110.2" y="149.5">RB5</text>
<text x="128" y="145.7">RC4</text>
<text x="128" y="148.3">RC5</text>
<text x="110.2" y="152.1">RB6</text>
<text x="110.2" y="154.6">RB7</text>
<text x="128" y="153.4">RC7</text>
<text x="128" y="150.8">RC6</text>
<text x="10.3" y="185.9">D</text>
<text x="285.3" y="185.9">D</text>
<text x="35" y="199.9">1</text>
<text x="85" y="199.9">2</text>
<text x="135" y="199.9">3</text>
<text x="185" y="199.9">4</text>
<text x="235" y="199.9">5</text>
<text x="285" y="199.9">6</text>
</g>
<g font-size="1.8" fill="#006464">
<text x="58.9" y="25">+5V</text>
<text x="122.9" y="25.5">Vin</text>
<text x="129.2" y="29.6">D9</text>
<text x="147.2" y="28.8">U2</text>
<text x="163.1" y="25.5">+5V</text>
<text x="64.4" y="35.2">U1</text>
<text x="113.4" y="31.9">J5</text>
<text x="127" y="32.1">1N4007</text>
<text x="143.8" y="35.2">IN</text>
<text x="145.6" y="31.3">L7805</text>
<text x="149.6" y="35.2">OUT</text>
<text x="64.4" y="37.7">PIC18F4550-IP</text>
<text x="149.5" y="39.1" transform="rotate(-90 149.5 39.1)">GND</text>
<text x="188.8" y="41.2">J4</text>
<text x="39.4" y="44">RA0/AN0</text>
<text x="39.4" y="46.6">RA1/AN1</text>
<text x="60.6" y="44.5" transform="rotate(-90 60.6 44.5)">VDD</text>
<text x="63" y="46.6">~{UOE}/CCP2/T1OSI/RC1</text>
<text x="63.1" y="44.5" transform="rotate(-90 63.1 44.5)">VDD</text>
<text x="65.9" y="44">T1OSO/T13CKI/RC0</text>
<text x="108.7" y="43">Barrel_Jack_Switch</text>
<text x="138.9" y="42.8">C11</text>
<text x="160.3" y="43">C10</text>
<text x="170.7" y="43">C8</text>
<text x="171" y="47.9">100n</text>
<text x="184.6" y="43.8">USB_B_Micro</text>
<text x="189.5" y="47.9">VBUS</text>
<text x="39.4" y="49.1">RA2/AN2/Vref-/CVref</text>
<text x="39.4" y="51.7">RA3/AN3/Vref+</text>
<text x="69.9" y="49.1">P1A/CCP1/RC2</text>
<text x="73.1" y="51.7">VM/D-/RC4</text>
<text x="138.7" y="48.1">47u</text>
<text x="160.3" y="48.4">47u</text>
<text x="191.5" y="52.9">D+</text>
<text x="249.2" y="48.4">U4</text>
<text x="39.4" y="59.3">RA6/OSC2/CLKO</text>
<text x="39.4" y="54.2">RA4/T0CKI/C1OUT/RCV</text>
<text x="39.4" y="56.7">RA5/AN4/~{SS}/HLVDIN/C2OUT</text>
<text x="68.6" y="59.3">SDO/RX/DT/RC7</text>
<text x="73.3" y="54.2">VP/D+/RC5</text>
<text x="73.8" y="56.7">TX/CK/RC6</text>
<text x="126.2" y="56.7">GND</text>
<text x="136.4" y="56.7">GND</text>
<text x="146.6" y="56.7">GND</text>
<text x="158" y="56.7">GND</text>
<text x="168.1" y="56.7">GND</text>
<text x="188.8" y="58.7" transform="rotate(-90 188.8 58.7)">Shield</text>
<text x="191.4" y="58.7" transform="rotate(-90 191.4 58.7)">GND</text>
<text x="191.5" y="55.5">D-</text>
<text x="192.5" y="58">ID</text>
<text x="39.4" y="64.4">OSC1/CLKI</text>
<text x="80" y="64.4">VUSB</text>
<text x="108.5" y="64.4">+5V</text>
<text x="133.2" y="64.4">+3V3</text>
<text x="160.5" y="64.4">+5V</text>
<text x="39.4" y="69.4">RB0/AN12/INT0/FLT0/SDI/SDA</text>
<text x="39.4" y="72">RB1/AN10/INT1/SCK/SCL</text>
<text x="74.8" y="69.4">SPP0/RD0</text>
<text x="74.8" y="72">SPP1/RD1</text>
<text x="117.2" y="69.4">LP2985-3.3</text>
<text x="121.8" y="66.9">U5</text>
<text x="165.2" y="70.6">R8</text>
<text x="187.2" y="69.7">GND</text>
<text x="245.6" y="69.4">GND</text>
<text x="252.6" y="69.9" transform="rotate(-90 252.6 69.9)">USBLC6-2SC6</text>
<text x="39.4" y="74.5">RB2/AN8/INT2/VMO</text>
<text x="39.4" y="77.1">RB3/AN9/CCP2/VPO</text>
<text x="74.8" y="74.5">SPP2/RD2</text>
<text x="74.8" y="77.1">SPP3/RD3</text>
<text x="115.8" y="73.3">VIN</text>
<text x="115.8" y="75.8">ON/~{OFF}</text>
<text x="125.6" y="73.3">VOUT</text>
<text x="127.8" y="75.8">BP</text>
<text x="137.2" y="75.5">C12</text>
<text x="164.5" y="73.3">470</text>
<text x="39.4" y="79.6">RB4/AN11/KBI0/CSSPP</text>
<text x="39.4" y="82.1">RB5/KBI1/PGM</text>
<text x="69.8" y="82.1">P1B/SPP5/RD5</text>
<text x="74.8" y="79.6">SPP4/RD4</text>
<text x="124.1" y="79.8" transform="rotate(-90 124.1 79.8)">GND</text>
<text x="144.8" y="81.1">1u</text>
<text x="156.9" y="83.7">LED</text>
<text x="157" y="81.5">D7</text>
<text x="190.7" y="81.9">+5V</text>
<text x="39.4" y="84.7">RB6/KBI2/PGC</text>
<text x="39.4" y="87.2">RB7/KBI3/PGD</text>
<text x="69.8" y="84.7">P1C/SPP6/RD6</text>
<text x="69.8" y="87.2">P1D/SPP7/RD7</text>
<text x="198.5" y="87.2">10k</text>
<text x="209.8" y="85.4">SW1</text>
<text x="242.3" y="87.2">Vin</text>
<text x="67.5" y="92.3">CK1SPP/AN5/RE0</text>
<text x="67.5" y="94.8">CK2SPP/AN6/RE1</text>
<text x="199.5" y="92.3">R1</text>
<text x="208" y="91.8">SW_Push</text>
<text x="60.6" y="101.6" transform="rotate(-90 60.6 101.6)">VSS</text>
<text x="63.1" y="101.6" transform="rotate(-90 63.1 101.6)">VSS</text>
<text x="68.7" y="97.4">OESPP/AN7/RE2</text>
<text x="70.2" y="99.9">Vpp/~{MCLR}/RE3</text>
<text x="121.2" y="96.1">GND</text>
<text x="140.2" y="96.1">GND</text>
<text x="160.5" y="96.1">GND</text>
<text x="217.4" y="100.7">GND</text>
<text x="239.1" y="99.3">10k</text>
<text x="239.7" y="96.6">R9</text>
<text x="255.9" y="98.7">LM358</text>
<text x="257.2" y="96.1">U3A</text>
<text x="238.8" y="107">R10</text>
<text x="254.1" y="103.7">+</text>
<text x="207.5" y="112.6">+5V</text>
<text x="238.8" y="109.7">10k</text>
<text x="58.9" y="116.4">GND</text>
<text x="116.4" y="116.2">J1</text>
<text x="246.7" y="114.4">+3V3</text>
<text x="241.8" y="122.8">GND</text>
<text x="265.9" y="122.8">+5V</text>
<text x="33.6" y="131.7">U3B</text>
<text x="115.6" y="131.9">PORTA</text>
<text x="32.4" y="134.2">LM358</text>
<text x="84.8" y="134.7">C2</text>
<text x="117.2" y="135">J2</text>
<text x="134.9" y="137">J3</text>
<text x="149.2" y="136.8">470</text>
<text x="149.9" y="134.1">R2</text>
<text x="156.8" y="136.8">470</text>
<text x="157.5" y="134.1">R3</text>
<text x="164.5" y="136.8">470</text>
<text x="165.2" y="134.1">R4</text>
<text x="172.1" y="136.8">470</text>
<text x="172.8" y="134.1">R5</text>
<text x="179.7" y="136.8">470</text>
<text x="180.4" y="134.1">R6</text>
<text x="187.3" y="136.8">470</text>
<text x="188" y="134.1">R7</text>
<text x="196.3" y="134.2">C4</text>
<text x="201.6" y="134.5">C5</text>
<text x="209.5" y="134.2">C6</text>
<text x="216.3" y="134.2">C7</text>
<text x="224.5" y="134.2">C3</text>
<text x="253.4" y="135.5">FDN340P</text>
<text x="256.4" y="132.9">Q1</text>
<text x="30.6" y="139.3">+</text>
<text x="77.8" y="142.6">Y1</text>
<text x="84.7" y="141.6">22p</text>
<text x="199.3" y="139.3">10n</text>
<text x="205.5" y="139.3">100n</text>
<text x="213.8" y="139.5">10n</text>
<text x="220.3" y="139.3">100n</text>
<text x="227.9" y="139.5">220n</text>
<text x="242.8" y="139.5">+5V</text>
<text x="77.5" y="149.2">16M</text>
<text x="85" y="149.5">C1</text>
<text x="149.4" y="147.9">LED</text>
<text x="149.5" y="145.6">D1</text>
<text x="157.6" y="147.9">LED</text>
<text x="157.7" y="145.6">D2</text>
<text x="165.2" y="147.6">LED</text>
<text x="165.3" y="145.4">D3</text>
<text x="172.3" y="147.9">LED</text>
<text x="172.4" y="145.6">D4</text>
<text x="179.9" y="147.6">LED</text>
<text x="180" y="145.4">D5</text>
<text x="187.8" y="147.9">LED</text>
<text x="187.9" y="145.6">D6</text>
<text x="243.4" y="147.8" transform="rotate(-90 243.4 147.8)">V+</text>
<text x="243.8" y="148.2">U3C</text>
<text x="134.1" y="154.8">PORTC</text>
<text x="243.4" y="152.3" transform="rotate(-90 243.4 152.3)">V-</text>
<text x="243.8" y="150.7">LM358</text>
<text x="84.7" y="157.1">22p</text>
<text x="97" y="158.3">GND</text>
<text x="116.7" y="156.1">PORTB</text>
<text x="145.3" y="159.6">GND</text>
<text x="152.9" y="159.6">GND</text>
<text x="160.5" y="159.6">GND</text>
<text x="168.1" y="159.6">GND</text>
<text x="175.8" y="159.6">GND</text>
<text x="183.4" y="159.6">GND</text>
<text x="207.5" y="159.6">GND</text>
<text x="225.3" y="159.9">GND</text>
<text x="241.8" y="161.1">GND</text>
</g>
<g font-size="1.8" fill="#0000c2">
<text x="243.5" y="28.7">ESD</text>
<text x="248.6" y="28.7">Protection</text>
<text x="157.9" y="62">Power</text>
<text x="165" y="62">Led</text>
<text x="245.3" y="143.3">Symmetric</text>
<text x="256.7" y="143.3">Power</text>
<text x="263.8" y="143.3">Supply</text>
<text x="259.2" y="145.3">to</text>
<text x="262.5" y="145.3">Amp-Op</text>
</g>
<g font-size="1.8" fill="#a90000">
<text x="119.9" y="34">1</text>
<text x="141.5" y="34">1</text>
<text x="154.2" y="34">3</text>
<text x="59.4" y="38.8" transform="rotate(-90 59.4 38.8)">11</text>
<text x="62" y="38.8" transform="rotate(-90 62 38.8)">32</text>
<text x="119.9" y="39.1">2</text>
<text x="119.9" y="36.6">3</text>
<text x="148.3" y="41.3" transform="rotate(-90 148.3 41.3)">2</text>
<text x="35.5" y="42.9">2</text>
<text x="35.5" y="45.5">3</text>
<text x="87" y="42.9">15</text>
<text x="87" y="45.5">16</text>
<text x="196.1" y="46.7">1</text>
<text x="35.5" y="48">4</text>
<text x="35.5" y="50.5">5</text>
<text x="35.5" y="53.1">6</text>
<text x="87" y="48">17</text>
<text x="87" y="50.5">23</text>
<text x="87" y="53.1">24</text>
<text x="196.1" y="51.8">3</text>
<text x="243.1" y="51.8">1</text>
<text x="247.4" y="49" transform="rotate(-90 247.4 49)">5</text>
<text x="250.8" y="51.8">6</text>
<text x="34.9" y="58.2">14</text>
<text x="35.5" y="55.6">7</text>
<text x="87" y="55.6">25</text>
<text x="87" y="58.2">26</text>
<text x="196.1" y="54.4">2</text>
<text x="196.1" y="56.9">4</text>
<text x="243.1" y="54.4">3</text>
<text x="247.4" y="59.1" transform="rotate(-90 247.4 59.1)">2</text>
<text x="250.8" y="54.4">4</text>
<text x="34.9" y="63.2">13</text>
<text x="87" y="63.2">18</text>
<text x="187.7" y="61.7" transform="rotate(-90 187.7 61.7)">6</text>
<text x="190.2" y="61.7" transform="rotate(-90 190.2 61.7)">5</text>
<text x="34.9" y="68.3">33</text>
<text x="34.9" y="70.9">34</text>
<text x="87" y="68.3">19</text>
<text x="87" y="70.9">20</text>
<text x="34.9" y="73.4">35</text>
<text x="34.9" y="75.9">36</text>
<text x="87" y="73.4">21</text>
<text x="87" y="75.9">22</text>
<text x="113.6" y="72.1">1</text>
<text x="113.6" y="74.7">3</text>
<text x="131.4" y="74.7">4</text>
<text x="131.4" y="72.1">5</text>
<text x="34.9" y="78.5">37</text>
<text x="34.9" y="81">38</text>
<text x="34.9" y="83.6">39</text>
<text x="87" y="78.5">27</text>
<text x="87" y="81">28</text>
<text x="87" y="83.6">29</text>
<text x="122.9" y="82" transform="rotate(-90 122.9 82)">2</text>
<text x="34.9" y="86.1">40</text>
<text x="87" y="86.1">30</text>
<text x="87.6" y="91.2">8</text>
<text x="87.6" y="93.7">9</text>
<text x="87" y="96.3">10</text>
<text x="87.6" y="98.8">1</text>
<text x="59.4" y="106.1" transform="rotate(-90 59.4 106.1)">12</text>
<text x="62" y="106.1" transform="rotate(-90 62 106.1)">31</text>
<text x="252" y="107.7">2</text>
<text x="252" y="102.6">3</text>
<text x="264.7" y="105.2">1</text>
<text x="120.6" y="119.1">5</text>
<text x="120.6" y="116.6">6</text>
<text x="120.6" y="124.2">3</text>
<text x="120.6" y="121.7">4</text>
<text x="257.6" y="122.6" transform="rotate(-90 257.6 122.6)">1</text>
<text x="120.6" y="129.3">1</text>
<text x="120.6" y="126.7">2</text>
<text x="253.3" y="128">3</text>
<text x="260.9" y="128">2</text>
<text x="120.6" y="135.6">8</text>
<text x="138.4" y="136.9">7</text>
<text x="28.5" y="138.2">5</text>
<text x="28.5" y="143.3">6</text>
<text x="41.2" y="140.7">7</text>
<text x="120.6" y="143.3">5</text>
<text x="120.6" y="140.7">6</text>
<text x="120.6" y="138.2">7</text>
<text x="138.4" y="142">5</text>
<text x="138.4" y="139.4">6</text>
<text x="242.3" y="143.6" transform="rotate(-90 242.3 143.6)">8</text>
<text x="120.6" y="148.3">3</text>
<text x="120.6" y="145.8">4</text>
<text x="138.4" y="149.6">2</text>
<text x="138.4" y="147.1">3</text>
<text x="138.4" y="144.5">4</text>
<text x="120.6" y="153.4">1</text>
<text x="120.6" y="150.9">2</text>
<text x="138.4" y="152.1">1</text>
<text x="242.3" y="155" transform="rotate(-90 242.3 155)">4</text>
</g>
<g font-size="1.8" fill="#0f0f0f">
<text x="207" y="51.7">USB_P</text>
<text x="207" y="54.3">USB_N</text>
</g>
</svg>
